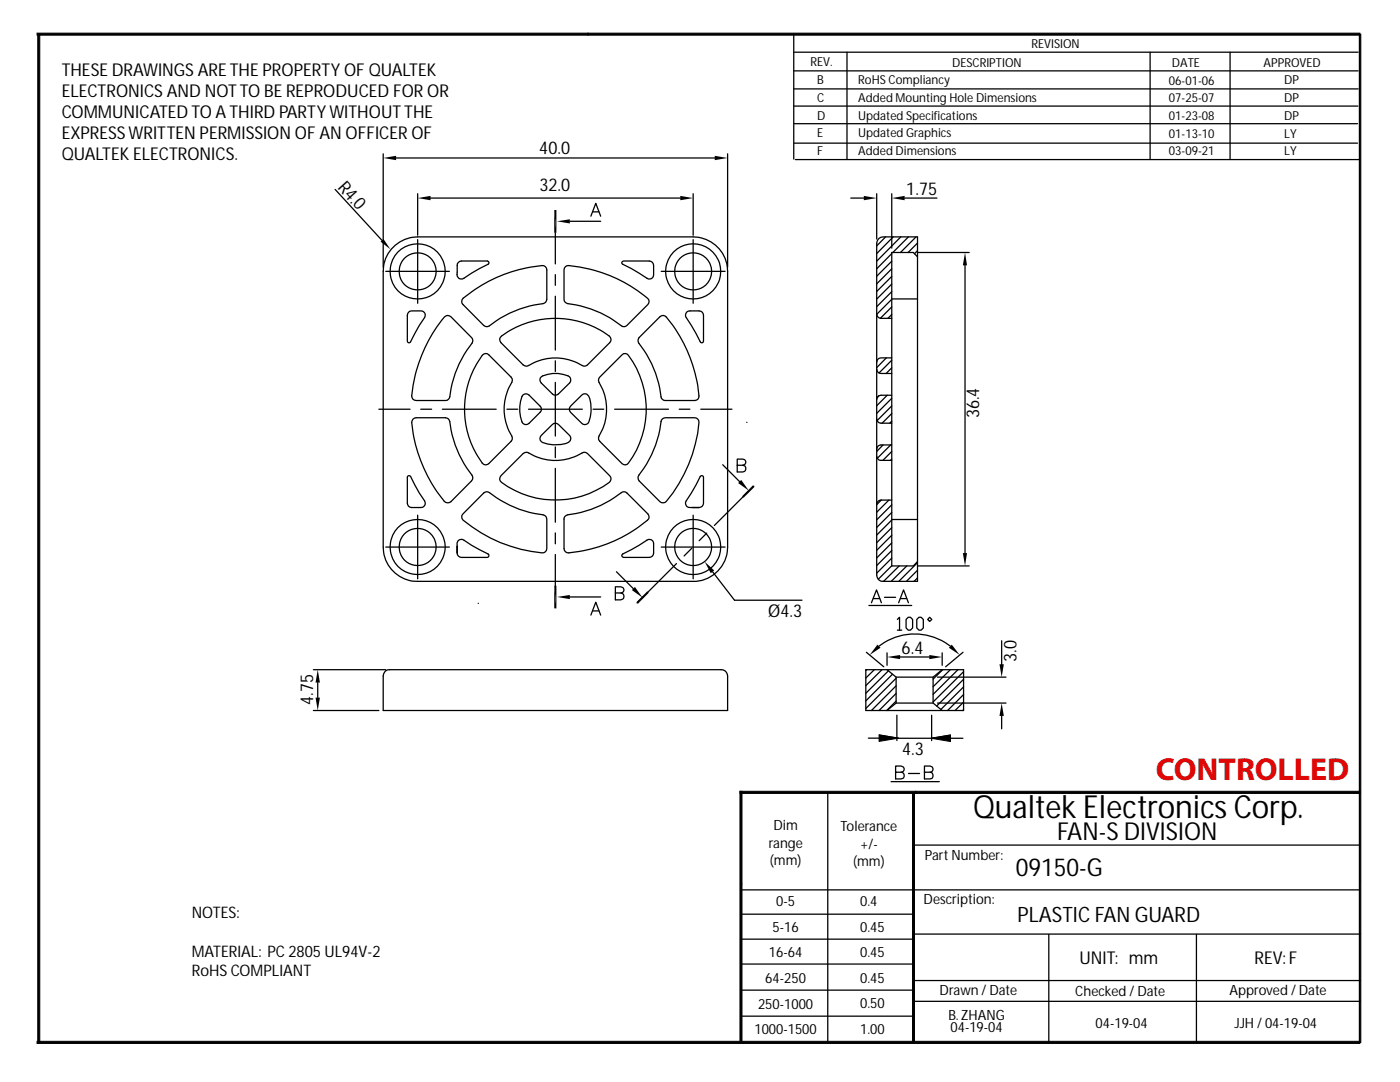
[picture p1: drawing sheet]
<svg xmlns="http://www.w3.org/2000/svg" width="279mm" height="216mm" viewBox="0 0 279 216" stroke-linecap="round" stroke-linejoin="round" font-family="sans-serif">
<path d="M7.4 6.6h109.9v.4h-109.9zM117.3 6.6h154.1v.4h-154.1zM147.7 157.9h35v.4h-35zM182.7 157.9h88.8v.4h-88.8zM7.5 6.8h.4v201.2h-.4zM147.7 157.9h.4v49.9h-.4zM271.2 6.8h.4v201.2h-.4zM7.4 207.8h264v.4h-264z" fill="#000" stroke="#000" stroke-width=".2"/>
<path d="M271.4 157.3v.4zM271.4 175.6v.4zM271.4 167.7v.4zM147.7 208h.4zM182.1 207.8h.4z" fill="#000"/>
<path d="M175.4 146.6l3.9 .7-3.9 .6zM189.7 146.7l-3.9 .6 3.9 .7v-1.3M148 176.2v.4M271.4 167.7v.4M271.4 175.6v.4" fill="none" stroke="#000" stroke-width=".2"/>
<g fill="none" stroke="#000" stroke-width=".25">
<path d="M158.4 6.8v25M158.4 10.4h112.7M158.4 14.1h112.7M158.4 17.7h112.7M169 10.4v21.4M229.5 10.4v21.3M245.5 10.4v21.3M66.9 37.8l9.3 10.2M76.5 30.7v22.6M79 31.5h63.6M83.4 38.7v8.2M85.9 39.5h49.9"/>
<path d="M138.3 38.7v8.2M145.2 30.7v22.6M158.4 21.2h112.6M158.5 24.7h112.4M158.5 28.6h112.4M158.7 31.8h112.5M169.8 39.5h2.6M175 38.7v9M178 38.7v10.8M180.5 39.5h6.5M77 54.1h12.7M78.5 49.3a7 7 0 0 1 4.9-2h54.9a6.9 6.9 0 0 1 6.9 6.8v55.1a6.9 6.9 0 0 1-6.9 6.8h-54.9a6.8 6.8 0 0 1-6.9-6.8v-55.1a6.7 6.7 0 0 1 2-4.8z"/>
<path d="M83.4 47.8v12.7M91.2 53a.87 .87 0 0 1 .9-.9h5.2a.35 .35 0 0 1 .3 .3 .35 .35 0 0 1-.2 .3l-3.3 1.8-1.5 1a.92 .92 0 0 1-1.2 0 .92 .92 0 0 1-.2-1.2M91.2 53v1.3zM92.4 59.5a28.2 28.2 0 0 1 16.1-6.5l.6 .5v.4v5.8a.87 .87 0 0 1-.7 .9 22.1 22.1 0 0 0-11 4.5h-.6l-.3-.2-4.1-4.1a.87 .87 0 0 1 0-1.3zM110.8 46.4v6.3M110.8 54.8v2.1M110.8 59.1v10.8M112.9 53.2l.2-.2a27.5 27.5 0 0 1 16.4 6.8v.3l-.2 .7-4.2 4.1a.83 .83 0 0 1-1.1 .1 22.5 22.5 0 0 0-11-4.5l-.4-.5v-.3v-5.8zM113.7 44.2h6.2M117.9 43.1l1-2.5 1 2.5M118.3 42.3h1.2M124.1 52.3l.3-.2h5.2a.86 .86 0 0 1 .8 .9v1.8a.84 .84 0 0 1-.4 .8 .84 .84 0 0 1-.9-.1l-3.1-1.9-1.7-.9-.2-.3z"/>
<path d="M132 54.1h12.7M138.3 47.8v12.7M175.5 47.5l.7-.2h6.9v68.7h-6.9a1.2 1.2 0 0 1-1.2-1.3v-66.1v-.4zM176.7 47.3l-1.7 1.8M178 59.6h5.1M178 59.7l-3 3M178 58.2l-3 3M178 56.7l-3 3M178 55.2l-3 3M178 53.6l-3 3M178 52.1l-3 3M178 50.6l-3 3"/>
<path d="M178.3 47.3l-3.3 3.3M179.8 47.3l-4.8 4.8M181.3 47.3l-3.1 3.1M182.8 47.3l-3.1 3.1M183.1 50.4h10.3M183.1 50l-.6 .6M183.1 51.3l-.8-.9h-4.3v62.5M183.1 48.5l-1.9 1.9M192.6 53v57.4M81.5 62.3l.6-.3h1.9a.86 .86 0 0 1 .8 .5 .86 .86 0 0 1-.1 .9l-1 1.5-1.8 3.3-.4 .2-.2-.4v-5.1zM88.7 63.3a.88 .88 0 0 1 1.3-.1l4.1 4.2a.88 .88 0 0 1 .1 1.1 22.1 22.1 0 0 0-4.5 11l-.5 .4h-.3h-5.9a.87 .87 0 0 1-.8-.9 29.4 29.4 0 0 1 6.5-15.7zM96.2 70.9a.85 .85 0 0 1 1.3-.1l4.5 4.4 .2 .7a10.8 10.8 0 0 0 0 11.5l-.2 .7-4.5 4.4a.85 .85 0 0 1-1.3-.1 18.1 18.1 0 0 1 0-21.5z"/>
<path d="M100.1 67.1a17.9 17.9 0 0 1 21.7 .3l.1 .6-.2 .4-4.5 4.4-.7 .3a10.7 10.7 0 0 0-11.4 0l-.7-.3-4.4-4.4a.85 .85 0 0 1 .1-1.3zM104.3 78.8a.87 .87 0 0 1 1.3 0l2.2 2.2a.87 .87 0 0 1 0 1.3l-2.2 2.2a.86 .86 0 0 1-1.4-.3 6.9 6.9 0 0 1 .1-5.4zM108 75.2a6.2 6.2 0 0 1 5.7 0 .92 .92 0 0 1 0 1.2l-2.3 2.2a.83 .83 0 0 1-1.2 0l-2.2-2.2a.83 .83 0 0 1 0-1.2zM110.8 72v2.1M110.8 76.3v10.7M119.7 75.2l4.4-4.4a.81 .81 0 0 1 1.3 .1 17.9 17.9 0 0 1-.2 21.8l-.4 .1-.7-.3-4.4-4.4-.3-.7a11 11 0 0 0 0-11.5zM131.7 63.2a.84 .84 0 0 1 1.3 .1 28 28 0 0 1 6.5 16l-.2 .4-.6 .2h-5.9a.89 .89 0 0 1-.9-.7 21.9 21.9 0 0 0-4.5-11l-.1-.3 .2-.5zM137.1 62.2l.6-.2h1.8a.87 .87 0 0 1 .9 .9v5.1v.2l-.4 .2-.3-.2-2.7-4.8a.88 .88 0 0 1 .1-1.2zM175 62.7a.87 .87 0 0 0 .8 .8h2.2M175 73.7a.87 .87 0 0 0 .8 .8h2.2M175.4 78.9l-.4 .5M176.9 71.4l-1.9 2"/>
<path d="M177.1 78.9l-2.1 2.1M178 62.8l-.8 .7M178 71.4h-2.2a.87 .87 0 0 0-.8 .9M178 61.2l-2.3 2.3M178 78.9h-2.2a.87 .87 0 0 0-.8 .8M178 71.9l-2.6 2.5M178 73.4l-1.2 1.1M178 79.5l-3 3M75.6 81.7h6.2M82.4 83.6l.6-.2h5.9a.87 .87 0 0 1 .9 .7 22.2 22.2 0 0 0 4.5 11v.6l-.2 .3-4.1 4.1a.97 .97 0 0 1-1.3-.1 28.3 28.3 0 0 1-6.5-16zM84 81.7h2.1M88.3 81.7h10.7"/>
<path d="M96.5 98.4a.88 .88 0 0 1 1.2-.1 22.2 22.2 0 0 0 11 4.5l.2 .2 .2 .6v5.9a.87 .87 0 0 1-.9 .8 27.9 27.9 0 0 1-16-6.8v-.7l.2-.3zM100 94.9l4.4-4.4 .7-.3a10.7 10.7 0 0 0 11.4 0l.7 .3 4.5 4.4a.88 .88 0 0 1-.1 1.3 18 18 0 0 1-21.8-.2l-.1-.4zM101.2 81.7h2.1M105.5 81.7h10.7M108 86.9l2.2-2.2a.83 .83 0 0 1 1.2 0l2.3 2.2a.92 .92 0 0 1-.5 1.5 7.2 7.2 0 0 1-5.2-.3 .83 .83 0 0 1 0-1.2zM110.8 89.2v2.1M110.8 93.5v10.7M113.9 81l2.5-2.4a1.13 1.13 0 0 1 1.4 1.3l.1 1.3a6.3 6.3 0 0 1-.6 3.3 .87 .87 0 0 1-1.2 0l-2.2-2.2a.87 .87 0 0 1 0-1.3zM118.4 81.7h2.1M122.7 81.7h10.7M132.2 83.6l.6-.2h5.9a.87 .87 0 0 1 .8 .9 28.2 28.2 0 0 1-6.8 16h-.7l-.3-.2-4.2-4.1a.94 .94 0 0 1 0-1.2 21.7 21.7 0 0 0 4.5-11zM135.5 81.7h2.2"/>
<path d="M139.9 81.7h6.2M144.2 92.7l3.4 3.4M148.2 92.8l.4 .1a.68 .68 0 0 1 .2 .8 .68 .68 0 0 1-.6 .5h-1.1v-2.6l1.5 .1a.58 .58 0 0 1 0 1l-.4 .1h-1.1M149 84.3h.1M150.4 97l-7.8 7.9M175 83.6a.87 .87 0 0 0 .8 .8h2.2M175 91a.87 .87 0 0 0 .8 .9h2.2M175.9 99.8l-.9 .9M176.2 88.8l-1.2 1.3M177.4 99.8l-2.4 2.4M177.8 88.8l-2.7 2.7M178 82.5l-1.9 1.9"/>
<path d="M178 90.1l-1.8 1.8M178 84l-.4 .4M178 91.6l-.3 .3M178 99.8h-2.2a.87 .87 0 0 0-.8 .9M178 88.8h-2.2a.87 .87 0 0 0-.8 .9M178 81l-3 2.9M77 109.2h12.7M82.1 101.3h1.4zM82.1 101.3a.87 .87 0 0 1-.8-.9v-5.3a.35 .35 0 0 1 .6 0l1.8 3.3 1 1.5a.95 .95 0 0 1-.1 1.2 .95 .95 0 0 1-1.1 .2M83.4 102.8v12.7M91.2 109a.93 .93 0 0 1 .3-1.1 .93 .93 0 0 1 1.1-.1l1.5 1 3.3 1.7a.37 .37 0 0 1 .2 .4 .37 .37 0 0 1-.3 .3h-5.2a.87 .87 0 0 1-.9-.8v-1.4v1.4M110.8 106.3v2.2"/>
<path d="M110.8 110.6v6.3M112.8 103l.2-.2a23 23 0 0 0 11.3-4.6h.6l.2 .2 4.2 4.1a.84 .84 0 0 1-.1 1.3 28 28 0 0 1-16.1 6.5l-.5-.5v-.3v-5.9zM113.7 119.1h6.2M123 114.1l3.4 3.4M123.9 118.3l.4 .2a.68 .68 0 0 1 .2 .7 .68 .68 0 0 1-.6 .5h-1.1v-2.6h1.1l.4 .1a.58 .58 0 0 1 0 1l-1.5 .1M124.1 110.7l5-2.9a.83 .83 0 0 1 .9-.1 .83 .83 0 0 1 .4 .8v1.9a.86 .86 0 0 1-.8 .8h-5.2a.38 .38 0 0 1-.3-.5zM132 109.2h12.7M135 112.5l-7.8 7.8M138 109.4l-1.5 1.5M138.2 101.3a.95 .95 0 0 1-1.1-.2 .95 .95 0 0 1-.1-1.2l1.9-3.2 .8-1.6a.35 .35 0 0 1 .4-.2 .35 .35 0 0 1 .3 .3v5.2a.86 .86 0 0 1-.9 .9h-1.3h1.3M138.3 102.8v12.7M141 106.4l-1.5 1.5"/>
<path d="M142.2 114.1l4.4 5.7h13.5M174.3 119.4h1.2M176.5 119.2h2.2M178 103.7h5.1M178 112.9l-2.7 2.7M178 100.7l-3 3M178 102.2l-3 3.1M178 103.8l-3 3M178 105.3l-3 3M178 106.8l-3 3M178 108.3l-3 3M178 109.8l-3 3.1"/>
<path d="M178 111.4l-3 3M179.5 112.9l-3.2 3.1M179.7 119.4h1.2M181 112.9l-3.1 3.1M183.1 112.9h10.3M183.1 112.3l-3.7 3.7M183.1 115.3l-.7 .7M183.1 112.1l-.8 .8h-4.3M183.1 113.8l-2.2 2.2M62.5 133.6h14.5M63.4 136.2v3M77 133.8l.7-.2h66.2a1.25 1.25 0 0 1 1.3 1.3v6.9h-68.7v-6.9l.1-.4z"/>
<path d="M95.4 120.4h.1M117.9 122.7l1-2.5 1 2.5M118.3 121.9h1.2M172.8 133.6h19.5v8.2h-19.5zM172.9 130.2l3.5 2.9M173 133.6l-.2 .2M173.4 120.8h8.6M173.9 120.3l1-2.6 1 2.6M174.5 133.6l-1.7 1.7M175.4 128.9a11.6 11.6 0 0 1 14.3 0M176 133.6l-3.2 3.2M177 130.3v2.5"/>
<path d="M177 133.6l1.8 1.5h7.4l1.8-1.5M177.3 133.8l-4.5 4.5M178.1 134.5l-5.3 5.4M178.8 136.9l-4.9 4.9M178.8 135.1v5.2M178.8 139.9l-1.8 1.9M178.8 135.3l-6 6.1M178.8 138.4l-3.4 3.4M179.1 123.6l.4-.4v2.5M179.1 125.7h.9M179.3 120.3l1-2.6 1 2.6M179.6 131.1h5.9"/>
<path d="M181.3 123.2h.4l.4 .4v1.7l-.4 .4h-.4l-.5-.4v-1.7zM183 123.6l.4-.4h.4l.5 .4v1.7l-.5 .4h-.4l-.4-.4zM185.5 123.2l.5 .4-.5 .4-.4-.4zM186.2 135.1v5.2l1.8 1.5M187.1 135.1h13.7M188 130.3v2.5M188.1 133.6l-1.9 1.9M189.7 133.6l-3.5 3.4M191.2 133.6l-5 5M192.2 130.2l-3.5 2.9M192.3 134l-6.1 6.1M192.3 138.6l-3.2 3.2"/>
<path d="M192.3 137.1l-4.5 4.5M192.3 135.5l-5.4 5.4M199.9 127.9v5M62.5 141.8h13.1M165.2 158.4v49.3M173.3 147.3h2.1M177.8 156h9.7M178.7 154.1l1.5-.1a.58 .58 0 0 0 0-1l-.4-.1h-1.1v2.5l1.5-.1a.68 .68 0 0 0 .2-.7 .68 .68 0 0 0-.6-.5M178.8 147.3h13.4M179 142.7v5.1M181.3 154.3h2.2M184.5 154.1l1.5-.1a.63 .63 0 0 0 0-1l-.4-.1h-1.1v2.5l1.5-.1a.7 .7 0 0 0 .2-.7 .7 .7 0 0 0-.6-.5"/>
<path d="M185.9 142.7v5.1M186.2 140.3h-7.4l-1.8 1.5M187.1 140.3h13.7M192.3 140.1l-1.7 1.7M192.3 141.6l-.2 .2M199.9 142.9v2.5M148 177.6h123.3M182.3 168.6h89.1M147.9 187.4h34.2M147.9 192.4h34.3M148 182.4h34.2M148.1 197.6h34.2"/>
<path d="M182.3 195.7h89.2M182.4 186.4h89.1M182.4 199.8h89.1M209.3 186.5v21.4M238.8 186.4v21.4M148.1 202.8h34.2"/>
<circle cx="83.3" cy="54.2" r="3.7"/>
<circle cx="83.3" cy="54.2" r="5.5"/>
<circle cx="138.3" cy="54.2" r="3.7"/>
<circle cx="138.3" cy="54.2" r="5.5"/>
<circle cx="83.3" cy="109.1" r="3.7"/>
<circle cx="83.4" cy="109.2" r="5.5"/>
<circle cx="138.3" cy="109.1" r="3.7"/>
<circle cx="138.3" cy="109.1" r="5.5"/>
</g>
<path d="M182.3 158v49.9" fill="none" stroke="#000" stroke-width=".4"/>
<g fill="#000">
<path d="M76.5 31.5l2.5-.4v.9zM83.4 39.5l2.5-.4v.9zM135.8 39.1l2.5 .4-2.5 .5zM142.6 31.1l2.6 .4-2.6 .5zM172.4 39.1l2.6 .4-2.6 .5zM178 39.5l2.5-.4v.9zM76 48.2l.5-.5 1.4 2zM111.2 44.2l2.5-.4v.8zM192.6 50.4l.4 2.6h-.8zM147.3 96.4l.6-.6 1.5 2.1zM150.2 96.9l-1.8 2.4-.3-.3zM150.2 96.9l.4 .2-2.2 2.2z"/>
<path d="M111.2 119.1l2.5-.4v.8zM126.1 117.7l.6-.6 1.5 2.2zM140.6 112.1l1.9 1.7-.7 .6zM192.2 110.4h.8l-.4 2.5zM63.4 133.6l.4 2.6h-.8zM63 139.2h.8l-.4 2.6zM129.2 118l-1.9 2.5-.3-.3zM129.2 118l.3 .3-2.2 2.2zM175.1 128.6l.6 .7-2.1 1.4zM177 131.1l2.6-.4v.8zM185.5 130.7l2.5 .4-2.5 .4zM189.9 128.6l1.6 2.1-2.1-1.4z"/>
<path d="M199.5 132.5h.8l-.4 2.6zM175.4 146.6l3.9 .7-3.9 .6zM175.4 146.6l3.9 .7zM185.8 147.3l3.9-.6zM185.8 147.3l3.9-.6v1.3zM199.9 140.3l.4 2.6h-.8z"/>
</g>
<path d="M110.8 41.9v4.5M110.8 116.9v4.5" fill="none" stroke="#000" stroke-width=".43"/>
<text font-size="6.3" fill="#e00707" x="230.7" y="155.7">CONTROLLED</text>
<text font-size="6.3" x="194.2" y="163.3">Qualtek Electronics Corp.</text>
<g font-size="4.9">
<text x="211" y="167.6">FAN-S DIVISION</text>
<text x="202.7" y="174.9">09150-G</text>
</g>
<text font-size="4.2" x="203.1" y="183.9">PLASTIC FAN GUARD</text>
<g font-size="3.5">
<text x="12.3" y="15.1">THESE DRAWINGS ARE THE PROPERTY OF QUALTEK</text>
<text x="12.3" y="19.3">ELECTRONICS AND NOT TO BE REPRODUCED FOR OR</text>
<text x="12.3" y="23.5">COMMUNICATED TO A THIRD PARTY WITHOUT THE</text>
<text x="12.3" y="27.8">EXPRESS WRITTEN PERMISSION OF AN OFFICER OF</text>
<text x="12.3" y="32">QUALTEK ELECTRONICS.</text>
<text x="107.6" y="30.8">40.0</text>
<text x="67.3" y="37.5" transform="rotate(48 67.3 37.5)">R4.0</text>
<text x="107.6" y="38.2">32.0</text>
<text x="180.9" y="38.8">1.75</text>
<text x="195.4" y="83.5" transform="rotate(-90 195.4 83.5)">36.4</text>
<text x="153.3" y="123">Ø4.3</text>
<text x="179.9" y="130.5">6.4</text>
<text x="202.9" y="132" transform="rotate(-90 202.9 132)">3.0</text>
<text x="62.5" y="140.7" transform="rotate(-90 62.5 140.7)">4.75</text>
<text x="180" y="150.6">4.3</text>
<text x="215.4" y="192.3">UNIT: mm</text>
<text x="250.4" y="192.3">REV: F</text>
</g>
<g font-size="3.2">
<text x="38.3" y="183.3">NOTES:</text>
<text x="38.3" y="190.9">MATERIAL: PC 2805 UL94V-2</text>
<text x="38.3" y="194.7">RoHS COMPLIANT</text>
</g>
<g font-size="2.8">
<text x="154.4" y="165.6">Dim</text>
<text x="167.7" y="165.8">Tolerance</text>
<text x="153.4" y="169.2">range</text>
<text x="153.7" y="172.7">(mm)</text>
<text x="170.3" y="172.9">(mm)</text>
<text x="171.6" y="169.3">+/-</text>
<text x="184.6" y="171.7">Part Number:</text>
<text x="154.2" y="185.9">5-16</text>
<text x="154.9" y="180.8">0-5</text>
<text x="171.6" y="180.8">0.4</text>
<text x="171.6" y="185.9">0.45</text>
<text x="184.3" y="180.4">Description:</text>
<text x="153.5" y="191.1">16-64</text>
<text x="171.6" y="191">0.45</text>
<text x="152.7" y="196.2">64-250</text>
<text x="171.6" y="196.1">0.45</text>
<text x="151.3" y="201.3">250-1000</text>
<text x="171.6" y="201.2">0.50</text>
<text x="187.5" y="198.6">Drawn / Date</text>
<text x="189.3" y="203.5">B. ZHANG</text>
<text x="214.6" y="198.8">Checked / Date</text>
<text x="245.4" y="198.6">Approved / Date</text>
<text x="150.6" y="206.4">1000-1500</text>
<text x="171.6" y="206.3">1.00</text>
<text x="189.7" y="205.9">04-19-04</text>
<text x="218.7" y="205">04-19-04</text>
<text x="246.4" y="205.2">JJH / 04-19-04</text>
</g>
<g font-size="2.5">
<text x="205.9" y="9.6">REVISION</text>
<text x="161.7" y="13.2">REV.</text>
<text x="163.1" y="16.8">B</text>
<text x="171.3" y="16.8">RoHS Compliancy</text>
<text x="190" y="13.3">DESCRIPTION</text>
<text x="233.3" y="16.9">06-01-06</text>
<text x="233.9" y="13.3">DATE</text>
<text x="252.2" y="13.3">APPROVED</text>
<text x="256.3" y="16.9">DP</text>
<text x="163.1" y="20.3">C</text>
<text x="163.1" y="23.8">D</text>
<text x="171.3" y="20.3">Added Mounting Hole Dimensions</text>
<text x="171.3" y="23.9">Updated Specifications</text>
<text x="233.3" y="20.4">07-25-07</text>
<text x="233.3" y="23.9">01-23-08</text>
<text x="256.3" y="20.4">DP</text>
<text x="256.3" y="23.9">DP</text>
<text x="163.1" y="27.4">E</text>
<text x="171.3" y="27.4">Updated Graphics</text>
<text x="233.3" y="27.5">01-13-10</text>
<text x="256.3" y="27.4">LY</text>
<text x="163.1" y="30.9">F</text>
<text x="171.3" y="30.9">Added Dimensions</text>
<text x="233.3" y="31">03-09-21</text>
<text x="256.3" y="31">LY</text>
</g>
</svg>
